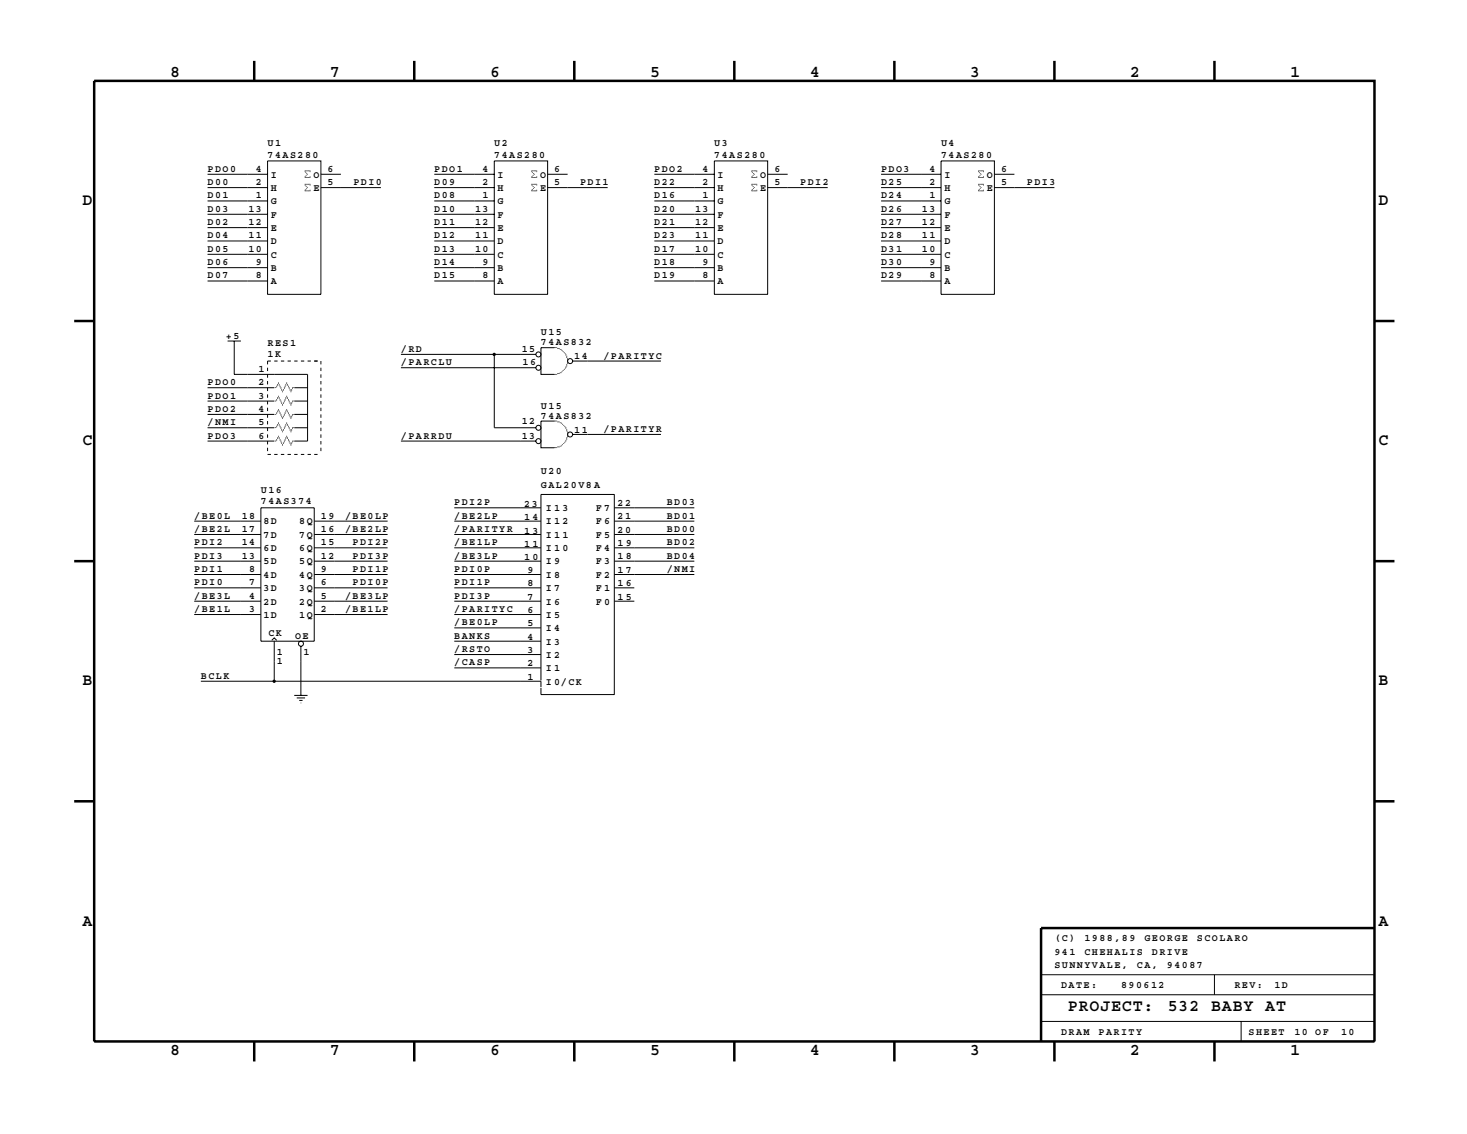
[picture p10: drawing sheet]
<svg xmlns="http://www.w3.org/2000/svg" width="279mm" height="216mm" viewBox="0 0 279 216" stroke-linecap="round" stroke-linejoin="round" font-family="sans-serif">
<g fill="none" stroke="#000" stroke-width=".48">
<path d="M17.9 15.4h243.9v182.9h-243.9zM48.4 11.6v3.8M78.9 11.6v3.8M109.4 11.6v3.8M139.9 11.6v3.8M170.3 11.6v3.8M200.8 11.6v3.8M231.3 11.6v3.8M14.1 61.1h3.8M261.8 61.1h3.8M14.1 106.8h3.8M261.8 106.8h3.8"/>
<path d="M14.1 152.6h3.8M261.8 152.6h3.8M261.8 176.7h-63.5v21.6M48.4 198.3v3.8M78.9 198.3v3.8M109.4 198.3v3.8M139.9 198.3v3.8M170.3 198.3v3.8M200.8 198.3v3.8M231.3 198.3v3.8"/>
</g>
<g fill="none" stroke="#000" stroke-width=".19">
<path d="M39.5 35.7h11.5M39.5 33.2h11.5M39.5 38.3h11.5M51 30.6h10.1v25.4h-10.1zM61.1 35.7h11.4M61.1 33.2h3.8M82.7 35.7h11.4M82.7 33.2h11.4M82.7 38.3h11.4M94.1 30.6h10.2v25.4h-10.2zM104.3 35.7h11.4M104.3 33.2h3.8"/>
<path d="M124.6 35.7h11.4M124.6 33.2h11.4M124.6 38.3h11.4M136 30.6h10.2v25.4h-10.2zM146.2 35.7h11.4M146.2 33.2h3.8M167.8 35.7h11.4M167.8 33.2h11.4M167.8 38.3h11.4M179.2 30.6h10.2v25.4h-10.2zM189.4 35.7h11.4M189.4 33.2h3.8"/>
<path d="M39.5 53.5h11.5M39.5 51h11.5M39.5 48.4h11.5M39.5 45.9h11.5M39.5 43.3h11.5M39.5 40.8h11.5M82.7 53.5h11.4M82.7 51h11.4M82.7 48.4h11.4M82.7 45.9h11.4M82.7 43.3h11.4M82.7 40.8h11.4"/>
<path d="M124.6 53.5h11.4M124.6 51h11.4M124.6 48.4h11.4M124.6 45.9h11.4M124.6 43.3h11.4M124.6 40.8h11.4M167.8 53.5h11.4M167.8 51h11.4M167.8 48.4h11.4M167.8 45.9h11.4M167.8 43.3h11.4M167.8 40.8h11.4"/>
<path d="M39.5 78.9h12.7M39.5 73.8h12.7M39.5 76.4h12.7M43.3 64.9h2.6M44.6 64.9v6.4h14v12.7h-2.6M56 78.9h2.6M56 73.8h2.6M56 76.4h2.6M76.4 70h25.7M76.4 67.5h25.7M94.1 67.5v13.9h8M105.6 66.2h-2.6v5.1h2.6"/>
<path d="M109.1 68.7h16.8M37 99.2h12.7M39.5 81.4h12.7M39.5 84h12.7M49.7 96.7h10.1v25.4h-10.1zM56 81.4h2.6M59.8 99.2h14M76.4 84h25.7M86.5 99.2h16.5M86.5 96.7h16.5M105.6 80.2h-2.6v5h2.6M109.1 82.7h16.8"/>
<path d="M117 99.2h15.2M117 96.7h15.2M37 117h12.7M37 114.5h12.7M37 111.9h12.7M37 109.4h12.7M37 106.8h12.7M37 104.3h12.7M37 101.8h12.7M59.8 117h14M59.8 114.5h14M59.8 111.9h14"/>
<path d="M59.8 109.4h14M59.8 106.8h14M59.8 104.3h14M59.8 101.8h14M86.5 117h16.5M86.5 114.5h16.5M86.5 111.9h16.5M86.5 109.4h16.5M86.5 106.8h16.5M86.5 104.3h16.5M86.5 119.5h16.5M86.5 101.8h16.5"/>
<path d="M117 114.5h3.8M117 111.9h3.8M117 109.4h15.2M117 106.8h15.2M117 104.3h15.2M117 101.8h15.2M38.3 129.7h64.7v1.1M51.8 121.9l.4-.5 .5 .5M52.2 122.1v7.6M56 132.4h2.6M56.5 132.9h1.6M57 133.3h.6"/>
<path d="M57.3 123v9.4M86.5 127.2h16.5M86.5 124.6h16.5M86.5 122.1h16.5M103 129.5v-35.4h14v38.1h-14v-1.2M198.3 194.5h63.5M198.3 189.4h63.5M198.3 185.6h63.5M231.3 185.6v3.8M236.4 194.5v3.8"/>
<circle cx="102.6" cy="67.5" r=".48"/>
<circle cx="102.6" cy="70" r=".48"/>
<circle cx="108.6" cy="68.7" r=".48"/>
<circle cx="102.6" cy="81.4" r=".48"/>
<circle cx="102.6" cy="84" r=".48"/>
<circle cx="108.6" cy="82.7" r=".48"/>
<circle cx="57.3" cy="122.6" r=".48"/>
</g>
<g fill="#000">
<circle cx="58.1" cy="33.8" r=".08"/>
<circle cx="58.1" cy="32.7" r=".08"/>
<circle cx="58.1" cy="35.2" r=".08"/>
<circle cx="58.1" cy="33.7" r=".08"/>
<circle cx="58.1" cy="36.2" r=".08"/>
<circle cx="58.1" cy="35.1" r=".08"/>
<circle cx="58.1" cy="32.5" r=".08"/>
<circle cx="58.1" cy="36.3" r=".08"/>
<circle cx="58.3" cy="33.8" r=".08"/>
<circle cx="58.3" cy="35.4" r=".08"/>
<circle cx="58.3" cy="36" r=".08"/>
<circle cx="58.3" cy="33.5" r=".08"/>
<circle cx="58.3" cy="35.1" r=".08"/>
<circle cx="58.3" cy="32.5" r=".08"/>
<circle cx="58.3" cy="32.9" r=".08"/>
<circle cx="58.3" cy="36.3" r=".08"/>
<circle cx="58.4" cy="33.8" r=".08"/>
<circle cx="58.4" cy="33" r=".08"/>
<circle cx="58.4" cy="35.1" r=".08"/>
<circle cx="58.4" cy="32.5" r=".08"/>
<circle cx="58.4" cy="35.9" r=".08"/>
<circle cx="58.4" cy="35.6" r=".08"/>
<circle cx="58.4" cy="36.3" r=".08"/>
<circle cx="58.4" cy="33.3" r=".08"/>
<circle cx="58.6" cy="33.2" r=".08"/>
<circle cx="58.6" cy="33.8" r=".08"/>
<circle cx="58.6" cy="35.7" r=".08"/>
<circle cx="58.6" cy="35.1" r=".08"/>
<circle cx="58.6" cy="32.5" r=".08"/>
<circle cx="58.6" cy="36.3" r=".08"/>
<circle cx="58.7" cy="33.8" r=".08"/>
<circle cx="58.7" cy="35.1" r=".08"/>
<circle cx="58.7" cy="32.5" r=".08"/>
<circle cx="58.7" cy="36.3" r=".08"/>
<circle cx="58.9" cy="33.8" r=".08"/>
<circle cx="58.9" cy="35.1" r=".08"/>
<circle cx="58.9" cy="32.5" r=".08"/>
<circle cx="58.9" cy="36.3" r=".08"/>
<circle cx="59.1" cy="35.2" r=".08"/>
<circle cx="59.1" cy="33.7" r=".08"/>
<circle cx="59.1" cy="32.7" r=".08"/>
<circle cx="59.1" cy="33.8" r=".08"/>
<circle cx="59.1" cy="36.2" r=".08"/>
<circle cx="59.1" cy="35.1" r=".08"/>
<circle cx="59.1" cy="32.5" r=".08"/>
<circle cx="59.1" cy="36.3" r=".08"/>
<circle cx="101.3" cy="35.2" r=".08"/>
<circle cx="101.3" cy="33.8" r=".08"/>
<circle cx="101.3" cy="32.7" r=".08"/>
<circle cx="101.3" cy="33.7" r=".08"/>
<circle cx="101.3" cy="36.2" r=".08"/>
<circle cx="101.3" cy="32.5" r=".08"/>
<circle cx="101.3" cy="35.1" r=".08"/>
<circle cx="101.3" cy="36.3" r=".08"/>
<circle cx="101.4" cy="33.8" r=".08"/>
<circle cx="101.4" cy="35.4" r=".08"/>
<circle cx="101.4" cy="36" r=".08"/>
<circle cx="101.4" cy="32.9" r=".08"/>
<circle cx="101.4" cy="35.1" r=".08"/>
<circle cx="101.4" cy="32.5" r=".08"/>
<circle cx="101.4" cy="33.5" r=".08"/>
<circle cx="101.4" cy="36.3" r=".08"/>
<circle cx="101.6" cy="33.8" r=".08"/>
<circle cx="101.6" cy="32.5" r=".08"/>
<circle cx="101.6" cy="33" r=".08"/>
<circle cx="101.6" cy="35.1" r=".08"/>
<circle cx="101.6" cy="35.9" r=".08"/>
<circle cx="101.6" cy="36.3" r=".08"/>
<circle cx="101.6" cy="35.6" r=".08"/>
<circle cx="101.6" cy="33.3" r=".08"/>
<circle cx="101.8" cy="33.2" r=".08"/>
<circle cx="101.8" cy="33.8" r=".08"/>
<circle cx="101.8" cy="35.7" r=".08"/>
<circle cx="101.8" cy="35.1" r=".08"/>
<circle cx="101.8" cy="32.5" r=".08"/>
<circle cx="101.8" cy="36.3" r=".08"/>
<circle cx="101.9" cy="33.8" r=".08"/>
<circle cx="101.9" cy="35.1" r=".08"/>
<circle cx="101.9" cy="32.5" r=".08"/>
<circle cx="101.9" cy="36.3" r=".08"/>
<circle cx="102.1" cy="33.8" r=".08"/>
<circle cx="102.1" cy="35.1" r=".08"/>
<circle cx="102.1" cy="32.5" r=".08"/>
<circle cx="102.1" cy="36.3" r=".08"/>
<circle cx="102.2" cy="35.2" r=".08"/>
<circle cx="102.2" cy="33.7" r=".08"/>
<circle cx="102.2" cy="33.8" r=".08"/>
<circle cx="102.2" cy="32.7" r=".08"/>
<circle cx="102.2" cy="36.2" r=".08"/>
<circle cx="102.2" cy="35.1" r=".08"/>
<circle cx="102.2" cy="32.5" r=".08"/>
<circle cx="102.2" cy="36.3" r=".08"/>
<circle cx="143.2" cy="33.8" r=".08"/>
<circle cx="143.2" cy="33.7" r=".08"/>
<circle cx="143.2" cy="35.2" r=".08"/>
<circle cx="143.2" cy="32.7" r=".08"/>
<circle cx="143.2" cy="36.2" r=".08"/>
<circle cx="143.2" cy="32.5" r=".08"/>
<circle cx="143.2" cy="35.1" r=".08"/>
<circle cx="143.2" cy="36.3" r=".08"/>
<circle cx="143.3" cy="33.8" r=".08"/>
<circle cx="143.3" cy="35.4" r=".08"/>
<circle cx="143.3" cy="36" r=".08"/>
<circle cx="143.3" cy="32.5" r=".08"/>
<circle cx="143.3" cy="33.5" r=".08"/>
<circle cx="143.3" cy="35.1" r=".08"/>
<circle cx="143.3" cy="32.9" r=".08"/>
<circle cx="143.3" cy="36.3" r=".08"/>
<circle cx="143.5" cy="33.8" r=".08"/>
<circle cx="143.5" cy="32.5" r=".08"/>
<circle cx="143.5" cy="33" r=".08"/>
<circle cx="143.5" cy="35.1" r=".08"/>
<circle cx="143.5" cy="35.9" r=".08"/>
<circle cx="143.5" cy="36.3" r=".08"/>
<circle cx="143.5" cy="35.6" r=".08"/>
<circle cx="143.5" cy="33.3" r=".08"/>
<circle cx="143.7" cy="33.2" r=".08"/>
<circle cx="143.7" cy="33.8" r=".08"/>
<circle cx="143.7" cy="35.7" r=".08"/>
<circle cx="143.7" cy="32.5" r=".08"/>
<circle cx="143.7" cy="35.1" r=".08"/>
<circle cx="143.7" cy="36.3" r=".08"/>
<circle cx="143.8" cy="33.8" r=".08"/>
<circle cx="143.8" cy="32.5" r=".08"/>
<circle cx="143.8" cy="35.1" r=".08"/>
<circle cx="143.8" cy="36.3" r=".08"/>
<circle cx="144" cy="33.8" r=".08"/>
<circle cx="144" cy="32.5" r=".08"/>
<circle cx="144" cy="35.1" r=".08"/>
<circle cx="144" cy="36.3" r=".08"/>
<circle cx="144.1" cy="33.8" r=".08"/>
<circle cx="144.1" cy="33.7" r=".08"/>
<circle cx="144.1" cy="35.2" r=".08"/>
<circle cx="144.1" cy="32.7" r=".08"/>
<circle cx="144.1" cy="36.2" r=".08"/>
<circle cx="144.1" cy="32.5" r=".08"/>
<circle cx="144.1" cy="35.1" r=".08"/>
<circle cx="144.1" cy="36.3" r=".08"/>
<circle cx="186.4" cy="33.8" r=".08"/>
<circle cx="186.4" cy="35.2" r=".08"/>
<circle cx="186.4" cy="33.7" r=".08"/>
<circle cx="186.4" cy="32.7" r=".08"/>
<circle cx="186.4" cy="36.2" r=".08"/>
<circle cx="186.4" cy="32.5" r=".08"/>
<circle cx="186.4" cy="35.1" r=".08"/>
<circle cx="186.4" cy="36.3" r=".08"/>
<circle cx="186.5" cy="33.8" r=".08"/>
<circle cx="186.5" cy="36" r=".08"/>
<circle cx="186.5" cy="35.4" r=".08"/>
<circle cx="186.5" cy="32.9" r=".08"/>
<circle cx="186.5" cy="32.5" r=".08"/>
<circle cx="186.5" cy="33.5" r=".08"/>
<circle cx="186.5" cy="35.1" r=".08"/>
<circle cx="186.5" cy="36.3" r=".08"/>
<circle cx="186.7" cy="33.8" r=".08"/>
<circle cx="186.7" cy="32.5" r=".08"/>
<circle cx="186.7" cy="33" r=".08"/>
<circle cx="186.7" cy="35.1" r=".08"/>
<circle cx="186.7" cy="35.9" r=".08"/>
<circle cx="186.7" cy="35.6" r=".08"/>
<circle cx="186.7" cy="36.3" r=".08"/>
<circle cx="186.7" cy="33.3" r=".08"/>
<circle cx="186.9" cy="33.2" r=".08"/>
<circle cx="186.9" cy="33.8" r=".08"/>
<circle cx="186.9" cy="35.7" r=".08"/>
<circle cx="186.9" cy="32.5" r=".08"/>
<circle cx="186.9" cy="35.1" r=".08"/>
<circle cx="186.9" cy="36.3" r=".08"/>
<circle cx="187" cy="33.8" r=".08"/>
<circle cx="187" cy="32.5" r=".08"/>
<circle cx="187" cy="35.1" r=".08"/>
<circle cx="187" cy="36.3" r=".08"/>
<circle cx="187.2" cy="33.8" r=".08"/>
<circle cx="187.2" cy="32.5" r=".08"/>
<circle cx="187.2" cy="35.1" r=".08"/>
<circle cx="187.2" cy="36.3" r=".08"/>
<circle cx="187.3" cy="32.7" r=".08"/>
<circle cx="187.3" cy="33.8" r=".08"/>
<circle cx="187.3" cy="35.2" r=".08"/>
<circle cx="187.3" cy="33.7" r=".08"/>
<circle cx="187.3" cy="36.2" r=".08"/>
<circle cx="187.3" cy="32.5" r=".08"/>
<circle cx="187.3" cy="35.1" r=".08"/>
<circle cx="187.3" cy="36.3" r=".08"/>
<circle cx="52.4" cy="78.9" r=".08"/>
<circle cx="52.4" cy="73.8" r=".08"/>
<circle cx="52.4" cy="76.3" r=".08"/>
<circle cx="52.5" cy="78.9" r=".08"/>
<circle cx="52.5" cy="73.8" r=".08"/>
<circle cx="52.5" cy="76.3" r=".08"/>
<circle cx="52.7" cy="73.5" r=".08"/>
<circle cx="52.7" cy="78.6" r=".08"/>
<circle cx="52.7" cy="76.2" r=".08"/>
<circle cx="52.7" cy="78.7" r=".08"/>
<circle cx="52.7" cy="73.7" r=".08"/>
<circle cx="52.7" cy="76.1" r=".08"/>
<circle cx="52.9" cy="78.3" r=".08"/>
<circle cx="52.9" cy="75.7" r=".08"/>
<circle cx="52.9" cy="73.3" r=".08"/>
<circle cx="52.9" cy="75.9" r=".08"/>
<circle cx="52.9" cy="73.2" r=".08"/>
<circle cx="52.9" cy="78.4" r=".08"/>
<circle cx="53" cy="75.4" r=".08"/>
<circle cx="53" cy="78.1" r=".08"/>
<circle cx="53" cy="73" r=".08"/>
<circle cx="53" cy="75.6" r=".08"/>
<circle cx="53" cy="78" r=".08"/>
<circle cx="53" cy="72.9" r=".08"/>
<circle cx="53.2" cy="75.7" r=".08"/>
<circle cx="53.2" cy="75.9" r=".08"/>
<circle cx="53.2" cy="73.3" r=".08"/>
<circle cx="53.2" cy="78.3" r=".08"/>
<circle cx="53.2" cy="73.2" r=".08"/>
<circle cx="53.2" cy="78.4" r=".08"/>
<circle cx="53.3" cy="78.6" r=".08"/>
<circle cx="53.3" cy="73.5" r=".08"/>
<circle cx="53.3" cy="76.2" r=".08"/>
<circle cx="53.3" cy="78.7" r=".08"/>
<circle cx="53.3" cy="76.1" r=".08"/>
<circle cx="53.3" cy="73.7" r=".08"/>
<circle cx="53.5" cy="78.9" r=".08"/>
<circle cx="53.5" cy="76.5" r=".08"/>
<circle cx="53.5" cy="73.8" r=".08"/>
<circle cx="53.5" cy="79.1" r=".08"/>
<circle cx="53.5" cy="76.3" r=".08"/>
<circle cx="53.5" cy="74" r=".08"/>
<circle cx="53.7" cy="76.7" r=".08"/>
<circle cx="53.7" cy="79.4" r=".08"/>
<circle cx="53.7" cy="74.1" r=".08"/>
<circle cx="53.7" cy="74.3" r=".08"/>
<circle cx="53.7" cy="79.2" r=".08"/>
<circle cx="53.7" cy="76.8" r=".08"/>
<circle cx="53.8" cy="74.6" r=".08"/>
<circle cx="53.8" cy="79.7" r=".08"/>
<circle cx="53.8" cy="77" r=".08"/>
<circle cx="53.8" cy="79.5" r=".08"/>
<circle cx="53.8" cy="77.2" r=".08"/>
<circle cx="53.8" cy="74.4" r=".08"/>
<circle cx="54" cy="76.7" r=".08"/>
<circle cx="54" cy="74.3" r=".08"/>
<circle cx="54" cy="79.4" r=".08"/>
<circle cx="54" cy="74.1" r=".08"/>
<circle cx="54" cy="79.2" r=".08"/>
<circle cx="54" cy="76.8" r=".08"/>
<circle cx="54.1" cy="76.5" r=".08"/>
<circle cx="54.1" cy="79.1" r=".08"/>
<circle cx="54.1" cy="78.9" r=".08"/>
<circle cx="54.1" cy="73.8" r=".08"/>
<circle cx="54.1" cy="76.3" r=".08"/>
<circle cx="54.1" cy="74" r=".08"/>
<circle cx="54.3" cy="78.6" r=".08"/>
<circle cx="54.3" cy="73.5" r=".08"/>
<circle cx="54.3" cy="76.2" r=".08"/>
<circle cx="54.3" cy="78.7" r=".08"/>
<circle cx="54.3" cy="76.1" r=".08"/>
<circle cx="54.3" cy="73.7" r=".08"/>
<circle cx="54.4" cy="75.7" r=".08"/>
<circle cx="54.4" cy="73.3" r=".08"/>
<circle cx="54.4" cy="75.9" r=".08"/>
<circle cx="54.4" cy="78.3" r=".08"/>
<circle cx="54.4" cy="73.2" r=".08"/>
<circle cx="54.4" cy="78.4" r=".08"/>
<circle cx="54.6" cy="75.4" r=".08"/>
<circle cx="54.6" cy="73" r=".08"/>
<circle cx="54.6" cy="78.1" r=".08"/>
<circle cx="54.6" cy="75.6" r=".08"/>
<circle cx="54.6" cy="78" r=".08"/>
<circle cx="54.6" cy="72.9" r=".08"/>
<circle cx="54.8" cy="75.7" r=".08"/>
<circle cx="54.8" cy="75.9" r=".08"/>
<circle cx="54.8" cy="73.3" r=".08"/>
<circle cx="54.8" cy="78.3" r=".08"/>
<circle cx="54.8" cy="73.2" r=".08"/>
<circle cx="54.8" cy="78.4" r=".08"/>
<circle cx="54.9" cy="73.5" r=".08"/>
<circle cx="54.9" cy="78.6" r=".08"/>
<circle cx="54.9" cy="76.2" r=".08"/>
<circle cx="54.9" cy="78.7" r=".08"/>
<circle cx="54.9" cy="76.1" r=".08"/>
<circle cx="54.9" cy="73.7" r=".08"/>
<circle cx="55.1" cy="78.9" r=".08"/>
<circle cx="55.1" cy="79.1" r=".08"/>
<circle cx="55.1" cy="76.5" r=".08"/>
<circle cx="55.1" cy="73.8" r=".08"/>
<circle cx="55.1" cy="74" r=".08"/>
<circle cx="55.1" cy="76.3" r=".08"/>
<circle cx="55.2" cy="76.7" r=".08"/>
<circle cx="55.2" cy="79.4" r=".08"/>
<circle cx="55.2" cy="74.3" r=".08"/>
<circle cx="55.2" cy="74.1" r=".08"/>
<circle cx="55.2" cy="76.8" r=".08"/>
<circle cx="55.2" cy="79.2" r=".08"/>
<circle cx="55.4" cy="74.6" r=".08"/>
<circle cx="55.4" cy="79.7" r=".08"/>
<circle cx="55.4" cy="77" r=".08"/>
<circle cx="55.4" cy="77.2" r=".08"/>
<circle cx="55.4" cy="79.5" r=".08"/>
<circle cx="55.4" cy="74.4" r=".08"/>
<circle cx="55.6" cy="76.7" r=".08"/>
<circle cx="55.6" cy="79.4" r=".08"/>
<circle cx="55.6" cy="74.3" r=".08"/>
<circle cx="55.6" cy="74.1" r=".08"/>
<circle cx="55.6" cy="76.8" r=".08"/>
<circle cx="55.6" cy="79.2" r=".08"/>
<circle cx="55.7" cy="78.9" r=".08"/>
<circle cx="55.7" cy="76.5" r=".08"/>
<circle cx="55.7" cy="79.1" r=".08"/>
<circle cx="55.7" cy="73.8" r=".08"/>
<circle cx="55.7" cy="76.3" r=".08"/>
<circle cx="55.7" cy="74" r=".08"/>
<circle cx="55.9" cy="73.8" r=".08"/>
<circle cx="55.9" cy="78.9" r=".08"/>
<circle cx="55.9" cy="76.3" r=".08"/>
<circle cx="94.1" cy="67.5" r=".32"/>
<circle cx="105.6" cy="66.2" r=".08"/>
<circle cx="105.6" cy="71.3" r=".08"/>
<circle cx="105.7" cy="66.2" r=".08"/>
<circle cx="105.7" cy="71.3" r=".08"/>
<circle cx="105.9" cy="66.2" r=".08"/>
<circle cx="105.9" cy="71.3" r=".08"/>
<circle cx="106" cy="66.2" r=".08"/>
<circle cx="106" cy="71.3" r=".08"/>
<circle cx="106.2" cy="66.4" r=".08"/>
<circle cx="106.2" cy="71.1" r=".08"/>
<circle cx="106.4" cy="66.4" r=".08"/>
<circle cx="106.4" cy="71.1" r=".08"/>
<circle cx="106.5" cy="66.4" r=".08"/>
<circle cx="106.5" cy="71.1" r=".08"/>
<circle cx="106.7" cy="71" r=".08"/>
<circle cx="106.7" cy="66.5" r=".08"/>
<circle cx="106.8" cy="71" r=".08"/>
<circle cx="106.8" cy="66.5" r=".08"/>
<circle cx="107" cy="66.7" r=".08"/>
<circle cx="107" cy="70.8" r=".08"/>
<circle cx="107.1" cy="70.6" r=".08"/>
<circle cx="107.1" cy="66.8" r=".08"/>
<circle cx="107.3" cy="67" r=".08"/>
<circle cx="107.3" cy="70.5" r=".08"/>
<circle cx="107.5" cy="67.2" r=".08"/>
<circle cx="107.5" cy="70.3" r=".08"/>
<circle cx="107.6" cy="70.2" r=".08"/>
<circle cx="107.6" cy="67.3" r=".08"/>
<circle cx="107.8" cy="67.5" r=".08"/>
<circle cx="107.8" cy="69.8" r=".08"/>
<circle cx="107.8" cy="67.6" r=".08"/>
<circle cx="107.8" cy="70" r=".08"/>
<circle cx="108" cy="67.8" r=".08"/>
<circle cx="108" cy="69.5" r=".08"/>
<circle cx="108" cy="67.9" r=".08"/>
<circle cx="108" cy="69.4" r=".08"/>
<circle cx="108" cy="68.1" r=".08"/>
<circle cx="108" cy="69.7" r=".08"/>
<circle cx="108.1" cy="68.7" r=".08"/>
<circle cx="108.1" cy="68.6" r=".08"/>
<circle cx="108.1" cy="68.3" r=".08"/>
<circle cx="108.1" cy="69.1" r=".08"/>
<circle cx="108.1" cy="68.4" r=".08"/>
<circle cx="108.1" cy="69.2" r=".08"/>
<circle cx="108.1" cy="68.9" r=".08"/>
<circle cx="52.4" cy="81.4" r=".08"/>
<circle cx="52.4" cy="84" r=".08"/>
<circle cx="52.5" cy="81.4" r=".08"/>
<circle cx="52.5" cy="84" r=".08"/>
<circle cx="52.7" cy="81.3" r=".08"/>
<circle cx="52.7" cy="83.7" r=".08"/>
<circle cx="52.7" cy="83.8" r=".08"/>
<circle cx="52.7" cy="81.1" r=".08"/>
<circle cx="52.9" cy="81" r=".08"/>
<circle cx="52.9" cy="83.3" r=".08"/>
<circle cx="52.9" cy="83.5" r=".08"/>
<circle cx="52.9" cy="80.8" r=".08"/>
<circle cx="53" cy="83" r=".08"/>
<circle cx="53" cy="80.6" r=".08"/>
<circle cx="53" cy="80.5" r=".08"/>
<circle cx="53" cy="83.2" r=".08"/>
<circle cx="53.2" cy="83.3" r=".08"/>
<circle cx="53.2" cy="81" r=".08"/>
<circle cx="53.2" cy="83.5" r=".08"/>
<circle cx="53.2" cy="80.8" r=".08"/>
<circle cx="53.3" cy="81.3" r=".08"/>
<circle cx="53.3" cy="83.8" r=".08"/>
<circle cx="53.3" cy="83.7" r=".08"/>
<circle cx="53.3" cy="81.1" r=".08"/>
<circle cx="53.5" cy="84.1" r=".08"/>
<circle cx="53.5" cy="81.4" r=".08"/>
<circle cx="53.5" cy="84" r=".08"/>
<circle cx="53.5" cy="81.6" r=".08"/>
<circle cx="53.7" cy="84.5" r=".08"/>
<circle cx="53.7" cy="81.8" r=".08"/>
<circle cx="53.7" cy="81.9" r=".08"/>
<circle cx="53.7" cy="84.3" r=".08"/>
<circle cx="53.8" cy="82.2" r=".08"/>
<circle cx="53.8" cy="84.6" r=".08"/>
<circle cx="53.8" cy="82.1" r=".08"/>
<circle cx="53.8" cy="84.8" r=".08"/>
<circle cx="54" cy="84.5" r=".08"/>
<circle cx="54" cy="81.8" r=".08"/>
<circle cx="54" cy="81.9" r=".08"/>
<circle cx="54" cy="84.3" r=".08"/>
<circle cx="54.1" cy="84.1" r=".08"/>
<circle cx="54.1" cy="81.4" r=".08"/>
<circle cx="54.1" cy="81.6" r=".08"/>
<circle cx="54.1" cy="84" r=".08"/>
<circle cx="54.3" cy="81.3" r=".08"/>
<circle cx="54.3" cy="83.7" r=".08"/>
<circle cx="54.3" cy="83.8" r=".08"/>
<circle cx="54.3" cy="81.1" r=".08"/>
<circle cx="54.4" cy="83.3" r=".08"/>
<circle cx="54.4" cy="81" r=".08"/>
<circle cx="54.4" cy="83.5" r=".08"/>
<circle cx="54.4" cy="80.8" r=".08"/>
<circle cx="54.6" cy="80.6" r=".08"/>
<circle cx="54.6" cy="80.5" r=".08"/>
<circle cx="54.6" cy="83" r=".08"/>
<circle cx="54.6" cy="83.2" r=".08"/>
<circle cx="54.8" cy="81" r=".08"/>
<circle cx="54.8" cy="83.3" r=".08"/>
<circle cx="54.8" cy="83.5" r=".08"/>
<circle cx="54.8" cy="80.8" r=".08"/>
<circle cx="54.9" cy="81.3" r=".08"/>
<circle cx="54.9" cy="83.8" r=".08"/>
<circle cx="54.9" cy="83.7" r=".08"/>
<circle cx="54.9" cy="81.1" r=".08"/>
<circle cx="55.1" cy="81.4" r=".08"/>
<circle cx="55.1" cy="84.1" r=".08"/>
<circle cx="55.1" cy="84" r=".08"/>
<circle cx="55.1" cy="81.6" r=".08"/>
<circle cx="55.2" cy="84.5" r=".08"/>
<circle cx="55.2" cy="81.8" r=".08"/>
<circle cx="55.2" cy="81.9" r=".08"/>
<circle cx="55.2" cy="84.3" r=".08"/>
<circle cx="55.4" cy="82.2" r=".08"/>
<circle cx="55.4" cy="82.1" r=".08"/>
<circle cx="55.4" cy="84.6" r=".08"/>
<circle cx="55.4" cy="84.8" r=".08"/>
<circle cx="55.6" cy="84.5" r=".08"/>
<circle cx="55.6" cy="81.8" r=".08"/>
<circle cx="55.6" cy="84.3" r=".08"/>
<circle cx="55.6" cy="81.9" r=".08"/>
<circle cx="55.7" cy="84.1" r=".08"/>
<circle cx="55.7" cy="81.4" r=".08"/>
<circle cx="55.7" cy="84" r=".08"/>
<circle cx="55.7" cy="81.6" r=".08"/>
<circle cx="55.9" cy="81.4" r=".08"/>
<circle cx="55.9" cy="84" r=".08"/>
<circle cx="105.6" cy="85.2" r=".08"/>
<circle cx="105.6" cy="80.2" r=".08"/>
<circle cx="105.7" cy="85.2" r=".08"/>
<circle cx="105.7" cy="80.2" r=".08"/>
<circle cx="105.9" cy="80.2" r=".08"/>
<circle cx="105.9" cy="85.2" r=".08"/>
<circle cx="106" cy="80.2" r=".08"/>
<circle cx="106" cy="85.2" r=".08"/>
<circle cx="106.2" cy="80.3" r=".08"/>
<circle cx="106.2" cy="85.1" r=".08"/>
<circle cx="106.4" cy="85.1" r=".08"/>
<circle cx="106.4" cy="80.3" r=".08"/>
<circle cx="106.5" cy="85.1" r=".08"/>
<circle cx="106.5" cy="80.3" r=".08"/>
<circle cx="106.7" cy="80.5" r=".08"/>
<circle cx="106.7" cy="84.9" r=".08"/>
<circle cx="106.8" cy="84.9" r=".08"/>
<circle cx="106.8" cy="80.5" r=".08"/>
<circle cx="107" cy="80.6" r=".08"/>
<circle cx="107" cy="84.8" r=".08"/>
<circle cx="107.1" cy="84.6" r=".08"/>
<circle cx="107.1" cy="80.8" r=".08"/>
<circle cx="107.3" cy="81" r=".08"/>
<circle cx="107.3" cy="84.5" r=".08"/>
<circle cx="107.5" cy="81.1" r=".08"/>
<circle cx="107.5" cy="84.3" r=".08"/>
<circle cx="107.6" cy="84.1" r=".08"/>
<circle cx="107.6" cy="81.3" r=".08"/>
<circle cx="107.8" cy="83.8" r=".08"/>
<circle cx="107.8" cy="81.4" r=".08"/>
<circle cx="107.8" cy="81.6" r=".08"/>
<circle cx="107.8" cy="84" r=".08"/>
<circle cx="108" cy="82.1" r=".08"/>
<circle cx="108" cy="83.7" r=".08"/>
<circle cx="108" cy="81.8" r=".08"/>
<circle cx="108" cy="83.3" r=".08"/>
<circle cx="108" cy="83.5" r=".08"/>
<circle cx="108" cy="81.9" r=".08"/>
<circle cx="108.1" cy="82.5" r=".08"/>
<circle cx="108.1" cy="82.9" r=".08"/>
<circle cx="108.1" cy="83" r=".08"/>
<circle cx="108.1" cy="82.2" r=".08"/>
<circle cx="108.1" cy="82.7" r=".08"/>
<circle cx="108.1" cy="83.2" r=".08"/>
<circle cx="108.1" cy="82.4" r=".08"/>
<circle cx="52.2" cy="129.7" r=".32"/>
<circle cx="57.3" cy="133.8" r=".08"/>
</g>
<path d="M51 68.7h10.1M51 68.7v17.8M59.8 68.7h1.3M61.1 68.7v17.8M51 86.5h10.1" fill="none" stroke="#000" stroke-width=".19" stroke-dasharray=".6 .6" stroke-linecap="butt"/>
<g font-size="3.2">
<text x="32.4" y="14.6">8</text>
<text x="62.9" y="14.6">7</text>
<text x="93.3" y="14.6">6</text>
<text x="123.8" y="14.6">5</text>
<text x="154.3" y="14.6">4</text>
<text x="184.8" y="14.6">3</text>
<text x="215.3" y="14.6">2</text>
<text x="245.7" y="14.6">1</text>
<text x="15.7" y="39.1">D</text>
<text x="262.6" y="39.1">D</text>
<text x="15.7" y="84.8">C</text>
<text x="262.6" y="84.8">C</text>
<text x="15.7" y="130.5">B</text>
<text x="262.6" y="130.5">B</text>
<text x="15.7" y="176.2">A</text>
<text x="262.6" y="176.2">A</text>
<text x="203.4" y="192.6">PROJECT:</text>
<text x="222.4" y="192.6">532</text>
<text x="230.7" y="192.6">BABY AT</text>
<text x="32.4" y="200.8">8</text>
<text x="62.9" y="200.8">7</text>
<text x="93.3" y="200.8">6</text>
<text x="123.8" y="200.8">5</text>
<text x="154.3" y="200.8">4</text>
<text x="184.8" y="200.8">3</text>
<text x="215.3" y="200.8">2</text>
<text x="245.7" y="200.8">1</text>
</g>
<g font-size="1.9">
<text x="51" y="27.8">U1</text>
<text x="94.1" y="27.8">U2</text>
<text x="136" y="27.8">U3</text>
<text x="179.2" y="27.8">U4</text>
<text x="39.5" y="32.7">PDO0</text>
<text x="39.5" y="35.2">D00</text>
<text x="48.7" y="32.7">4</text>
<text x="48.7" y="35.2">2</text>
<text x="51" y="30.2">74AS280</text>
<text x="51.6" y="33.8">I</text>
<text x="59.7" y="33.8">O</text>
<text x="62.4" y="32.7">6</text>
<text x="62.4" y="35.2">5</text>
<text x="67.3" y="35.2">PDI0</text>
<text x="82.7" y="35.2">D09</text>
<text x="82.7" y="32.7">PDO1</text>
<text x="91.9" y="32.7">4</text>
<text x="91.9" y="35.2">2</text>
<text x="94.1" y="30.2">74AS280</text>
<text x="94.8" y="33.8">I</text>
<text x="102.9" y="33.8">O</text>
<text x="105.6" y="32.7">6</text>
<text x="105.6" y="35.2">5</text>
<text x="110.5" y="35.2">PDI1</text>
<text x="124.6" y="32.7">PDO2</text>
<text x="124.6" y="35.2">D22</text>
<text x="133.8" y="32.7">4</text>
<text x="133.8" y="35.2">2</text>
<text x="136" y="30.2">74AS280</text>
<text x="136.7" y="33.8">I</text>
<text x="144.8" y="33.8">O</text>
<text x="147.5" y="32.7">6</text>
<text x="147.5" y="35.2">5</text>
<text x="152.4" y="35.2">PDI2</text>
<text x="167.8" y="32.7">PDO3</text>
<text x="167.8" y="35.2">D25</text>
<text x="177" y="32.7">4</text>
<text x="177" y="35.2">2</text>
<text x="179.2" y="30.2">74AS280</text>
<text x="179.9" y="33.8">I</text>
<text x="188" y="33.8">O</text>
<text x="190.7" y="32.7">6</text>
<text x="190.7" y="35.2">5</text>
<text x="195.6" y="35.2">PDI3</text>
<text x="39.5" y="40.3">D03</text>
<text x="39.5" y="37.8">D01</text>
<text x="47.3" y="40.3">13</text>
<text x="48.7" y="37.8">1</text>
<text x="51.6" y="36.4">H</text>
<text x="51.6" y="38.9">G</text>
<text x="51.6" y="41.4">F</text>
<text x="59.7" y="36.4">E</text>
<text x="82.7" y="40.3">D10</text>
<text x="82.7" y="37.8">D08</text>
<text x="90.5" y="40.3">13</text>
<text x="91.9" y="37.8">1</text>
<text x="94.8" y="36.4">H</text>
<text x="94.8" y="38.9">G</text>
<text x="94.8" y="41.4">F</text>
<text x="102.9" y="36.4">E</text>
<text x="124.6" y="40.3">D20</text>
<text x="124.6" y="37.8">D16</text>
<text x="132.4" y="40.3">13</text>
<text x="133.8" y="37.8">1</text>
<text x="136.7" y="36.4">H</text>
<text x="136.7" y="38.9">G</text>
<text x="136.7" y="41.4">F</text>
<text x="144.8" y="36.4">E</text>
<text x="167.8" y="40.3">D26</text>
<text x="167.8" y="37.8">D24</text>
<text x="175.6" y="40.3">13</text>
<text x="177" y="37.8">1</text>
<text x="179.9" y="36.4">H</text>
<text x="179.9" y="38.9">G</text>
<text x="179.9" y="41.4">F</text>
<text x="188" y="36.4">E</text>
<text x="39.5" y="47.9">D05</text>
<text x="39.5" y="45.4">D04</text>
<text x="39.5" y="42.9">D02</text>
<text x="47.3" y="42.9">12</text>
<text x="47.3" y="45.4">11</text>
<text x="47.3" y="47.9">10</text>
<text x="51.6" y="44">E</text>
<text x="51.6" y="46.5">D</text>
<text x="82.7" y="47.9">D13</text>
<text x="82.7" y="45.4">D12</text>
<text x="82.7" y="42.9">D11</text>
<text x="90.5" y="42.9">12</text>
<text x="90.5" y="45.4">11</text>
<text x="90.5" y="47.9">10</text>
<text x="94.8" y="44">E</text>
<text x="94.8" y="46.5">D</text>
<text x="124.6" y="45.4">D23</text>
<text x="124.6" y="42.9">D21</text>
<text x="124.6" y="47.9">D17</text>
<text x="132.4" y="42.9">12</text>
<text x="132.4" y="45.4">11</text>
<text x="132.4" y="47.9">10</text>
<text x="136.7" y="44">E</text>
<text x="136.7" y="46.5">D</text>
<text x="167.8" y="47.9">D31</text>
<text x="167.8" y="45.4">D28</text>
<text x="167.8" y="42.9">D27</text>
<text x="175.6" y="42.9">12</text>
<text x="175.6" y="45.4">11</text>
<text x="175.6" y="47.9">10</text>
<text x="179.9" y="44">E</text>
<text x="179.9" y="46.5">D</text>
<text x="39.5" y="53">D07</text>
<text x="39.5" y="50.5">D06</text>
<text x="48.7" y="50.5">9</text>
<text x="48.7" y="53">8</text>
<text x="51.6" y="49.1">C</text>
<text x="51.6" y="51.6">B</text>
<text x="82.7" y="53">D15</text>
<text x="82.7" y="50.5">D14</text>
<text x="91.9" y="50.5">9</text>
<text x="91.9" y="53">8</text>
<text x="94.8" y="49.1">C</text>
<text x="94.8" y="51.6">B</text>
<text x="124.6" y="53">D19</text>
<text x="124.6" y="50.5">D18</text>
<text x="133.8" y="50.5">9</text>
<text x="133.8" y="53">8</text>
<text x="136.7" y="49.1">C</text>
<text x="136.7" y="51.6">B</text>
<text x="167.8" y="50.5">D30</text>
<text x="167.8" y="53">D29</text>
<text x="177" y="50.5">9</text>
<text x="177" y="53">8</text>
<text x="179.9" y="49.1">C</text>
<text x="179.9" y="51.6">B</text>
<text x="51.6" y="54.1">A</text>
<text x="94.8" y="54.1">A</text>
<text x="136.7" y="54.1">A</text>
<text x="179.9" y="54.1">A</text>
<text x="43" y="64.5">+5</text>
<text x="51" y="65.9">RES1</text>
<text x="103" y="65.7">74AS832</text>
<text x="103" y="63.8">U15</text>
<text x="49.2" y="70.8">1</text>
<text x="51" y="67.9">1K</text>
<text x="76.4" y="67">/RD</text>
<text x="76.4" y="69.5">/PARCLU</text>
<text x="99.4" y="67">15</text>
<text x="99.5" y="69.5">16</text>
<text x="109.4" y="68.3">14</text>
<text x="114.9" y="68.3">/PARITYC</text>
<text x="39.5" y="75.9">PDO1</text>
<text x="39.5" y="73.3">PDO0</text>
<text x="49.2" y="73.3">2</text>
<text x="49.2" y="75.9">3</text>
<text x="103" y="77.8">U15</text>
<text x="39.5" y="81">/NMI</text>
<text x="39.5" y="83.5">PDO3</text>
<text x="39.5" y="78.4">PDO2</text>
<text x="49.2" y="78.4">4</text>
<text x="49.2" y="81">5</text>
<text x="49.2" y="83.5">6</text>
<text x="76.4" y="83.5">/PARRDU</text>
<text x="99.4" y="80.8">12</text>
<text x="99.4" y="83.5">13</text>
<text x="103" y="79.7">74AS832</text>
<text x="109.4" y="82.4">11</text>
<text x="114.9" y="82.2">/PARITYR</text>
<text x="49.7" y="95.9">74AS374</text>
<text x="49.7" y="93.8">U16</text>
<text x="103" y="90.3">U20</text>
<text x="103" y="92.9">GAL20V8 A</text>
<text x="37" y="101.3">/BE2L</text>
<text x="37" y="98.7">/BE0L</text>
<text x="46" y="98.7">18</text>
<text x="46" y="101.3">17</text>
<text x="50.2" y="99.9">8D</text>
<text x="57" y="99.9">8Q</text>
<text x="61.1" y="98.7">19</text>
<text x="61.1" y="101.3">16</text>
<text x="65.7" y="98.7">/BE0LP</text>
<text x="65.7" y="101.3">/BE2LP</text>
<text x="86.5" y="98.7">/BE2LP</text>
<text x="86.5" y="96.2">PDI2P</text>
<text x="86.5" y="101.3">/PARITYR</text>
<text x="99.9" y="96.5">23</text>
<text x="99.9" y="99.1">1</text>
<text x="99.9" y="101.6">1</text>
<text x="101.4" y="99.1">4</text>
<text x="101.4" y="101.6">3</text>
<text x="104" y="97.3">I 1</text>
<text x="104" y="99.9">I 1</text>
<text x="107.2" y="97.3">3</text>
<text x="107.2" y="99.9">2</text>
<text x="113.5" y="97.3">F 7</text>
<text x="113.5" y="99.9">F 6</text>
<text x="117.6" y="98.9">21</text>
<text x="117.6" y="101.4">20</text>
<text x="117.6" y="96.4">22</text>
<text x="127" y="96.2">BD03</text>
<text x="127" y="101.3">BD00</text>
<text x="127" y="98.7">BD01</text>
<text x="37" y="103.8">PDI2</text>
<text x="37" y="106.4">PDI3</text>
<text x="46" y="103.8">14</text>
<text x="46" y="106.4">13</text>
<text x="50.2" y="102.4">7D</text>
<text x="50.2" y="104.9">6D</text>
<text x="50.2" y="107.5">5D</text>
<text x="57" y="102.4">7Q</text>
<text x="57" y="104.9">6Q</text>
<text x="57" y="107.5">5Q</text>
<text x="61.1" y="103.8">15</text>
<text x="61.1" y="106.4">12</text>
<text x="67.2" y="103.8">PDI2P</text>
<text x="67.2" y="106.4">PDI3P</text>
<text x="86.5" y="103.8">/BE1LP</text>
<text x="86.5" y="106.4">/BE3LP</text>
<text x="99.9" y="104.1">1</text>
<text x="99.9" y="106.7">1</text>
<text x="101.4" y="104.1">1</text>
<text x="101.4" y="106.7">0</text>
<text x="104" y="102.4">I 1</text>
<text x="104" y="104.9">I 1</text>
<text x="104" y="107.5">I 9</text>
<text x="107.2" y="102.4">1</text>
<text x="107.2" y="104.9">0</text>
<text x="113.5" y="102.4">F 5</text>
<text x="113.5" y="104.9">F 4</text>
<text x="113.5" y="107.5">F 3</text>
<text x="117.6" y="104">1</text>
<text x="117.6" y="106.5">1</text>
<text x="119.2" y="104">9</text>
<text x="119.2" y="106.5">8</text>
<text x="127" y="106.4">BD04</text>
<text x="127" y="103.8">BD02</text>
<text x="37" y="111.4">PDI0</text>
<text x="37" y="108.9">PDI1</text>
<text x="37" y="114">/BE3L</text>
<text x="47.5" y="108.9">8</text>
<text x="47.5" y="111.4">7</text>
<text x="47.5" y="114">4</text>
<text x="50.2" y="110">4D</text>
<text x="50.2" y="112.6">3D</text>
<text x="57" y="110">4Q</text>
<text x="57" y="112.6">3Q</text>
<text x="61.1" y="108.9">9</text>
<text x="61.1" y="111.4">6</text>
<text x="61.1" y="114">5</text>
<text x="65.7" y="114">/BE3LP</text>
<text x="67.2" y="108.9">PDI1P</text>
<text x="67.2" y="111.4">PDI0P</text>
<text x="86.5" y="108.9">PDI0P</text>
<text x="86.5" y="111.4">PDI1P</text>
<text x="86.5" y="114">PDI3P</text>
<text x="100.5" y="109.1">9</text>
<text x="100.5" y="111.6">8</text>
<text x="104" y="110">I 8</text>
<text x="104" y="112.6">I 7</text>
<text x="113.5" y="110">F 2</text>
<text x="113.5" y="112.6">F 1</text>
<text x="117.6" y="109.1">1</text>
<text x="117.6" y="111.6">1</text>
<text x="119.2" y="109.1">7</text>
<text x="119.2" y="111.6">6</text>
<text x="127" y="108.9">/NMI</text>
<text x="37" y="116.5">/BE1L</text>
<text x="47.5" y="116.5">3</text>
<text x="50.2" y="115.1">2D</text>
<text x="50.2" y="117.6">1D</text>
<text x="57" y="115.1">2Q</text>
<text x="57" y="117.6">1Q</text>
<text x="61.1" y="116.5">2</text>
<text x="65.7" y="116.5">/BE1LP</text>
<text x="86.5" y="119.1">/BE0LP</text>
<text x="86.5" y="116.5">/PARITYC</text>
<text x="100.5" y="114.1">7</text>
<text x="100.5" y="116.7">6</text>
<text x="100.5" y="119.2">5</text>
<text x="104" y="115.1">I 6</text>
<text x="104" y="117.6">I 5</text>
<text x="113.5" y="115.1">F 0</text>
<text x="117.6" y="114.1">1</text>
<text x="119.2" y="114.1">5</text>
<text x="51.1" y="121.1">CK</text>
<text x="52.7" y="124.6">1</text>
<text x="56.2" y="121.6">OE</text>
<text x="57.8" y="124.6">1</text>
<text x="86.5" y="124.1">/RSTO</text>
<text x="86.5" y="121.6">BANKS</text>
<text x="100.5" y="121.8">4</text>
<text x="100.5" y="124.3">3</text>
<text x="104" y="120.2">I 4</text>
<text x="104" y="122.7">I 3</text>
<text x="104" y="125.3">I 2</text>
<text x="38.3" y="129.2">BCLK</text>
<text x="52.7" y="126.4">1</text>
<text x="86.5" y="126.7">/CASP</text>
<text x="100.5" y="126.8">2</text>
<text x="100.5" y="129.4">1</text>
<text x="104" y="127.8">I 1</text>
<text x="104" y="130.3">I 0/CK</text>
<text x="200.8" y="179.2">(C)</text>
<text x="206.5" y="179.2">1988,89</text>
<text x="218" y="179.2">GEORGE</text>
<text x="228" y="179.2">SCOLARO</text>
<text x="200.8" y="184.3">SUNNYVALE,</text>
<text x="200.8" y="181.8">941</text>
<text x="206.5" y="181.8">CHEHALIS</text>
<text x="216.5" y="184.3">CA,</text>
<text x="219.4" y="181.8">DRIVE</text>
<text x="222.2" y="184.3">94087</text>
<text x="202.1" y="188.1">DATE:</text>
<text x="213.5" y="188.1">890612</text>
<text x="235.1" y="188.1">REV:</text>
<text x="242.7" y="188.1">1D</text>
<text x="202.1" y="197">DRAM</text>
<text x="209.2" y="197">PARITY</text>
<text x="237.8" y="197">SHEET</text>
<text x="246.5" y="197">10</text>
<text x="250.5" y="197">OF</text>
<text x="255.4" y="197">10</text>
</g>
</svg>
